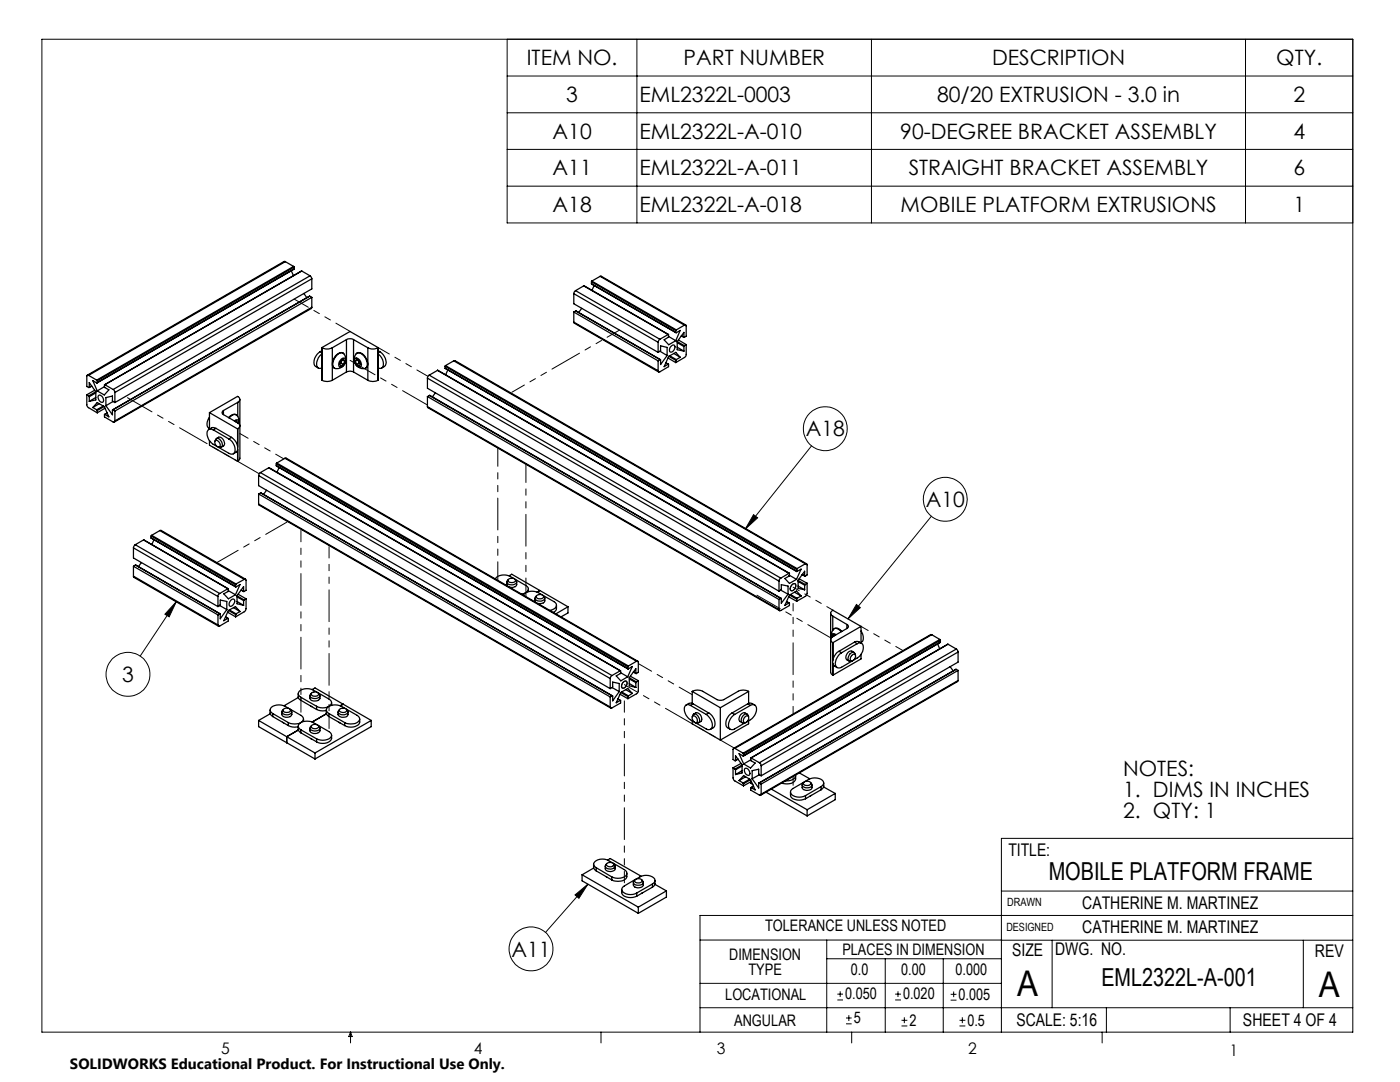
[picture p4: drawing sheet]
<svg xmlns="http://www.w3.org/2000/svg" width="279mm" height="216mm" viewBox="0 0 279 216" stroke-linecap="round" stroke-linejoin="round" font-family="sans-serif">
<g fill="none" stroke="#000" stroke-width=".2">
<path d="M8.4 7.8h261.6v198.2h-261.6zM101.2 7.8v36.7h168.8M101.2 15.2h168.8M127.1 7.8v36.7M173.9 7.8v36.7M248.6 7.8v36.7M101.2 22.5h168.8M101.2 29.8h168.8M101.2 37.1h168.8M162 89l-13.3 16.6M150.4 102.7l.8 .6-2.5 2.3zM185.9 103l-16.7 20.5"/>
<path d="M35.2 120.1l-1.4 3-.9-.5zM35.2 120.1l-7.2 10.8M170.9 120.6l.8 .6-2.5 2.3zM114.8 178.6l2.5-2.2-1.8 2.8zM117.3 176.4l-8.4 9.7M199.8 177.8h70.2M270 167.3h-70.2v38.7M139.7 187.6h60.2M139.7 196.2h60.1M165 187.6v18.4M165 191.3h34.8M167.1 199.5h1.1"/>
<path d="M167.1 198.4h1.1M167.7 197.8v1.1M176.7 191.3v14.7M178.6 199.5h1.2M178.6 198.4h1.2M179.2 197.8v1.1M188.2 191.3v14.7M189.7 199.6h1.2M189.7 198.4h1.2M190.3 197.8v1.2M199.8 187.6h70.2M210 187.6v13.5"/>
<path d="M260.1 187.6v13.5M270 182.7h-130.3v23.3M70 206v2.1M70 206l.3 .8h-.7zM119.9 206v2.1M139.7 201.1h130.3M168.8 204.3h1.2M168.8 203.1h1.2M169.4 202.6v1.1M170 206v2.1M179.9 204.7h1.2M179.9 203.6h1.2"/>
<path d="M180.5 203v1.2M191.5 204.7h1.2M191.5 203.6h1.2M192.1 203v1.2M220 206v2.1M220.8 201.1v4.9M245.5 201.1v4.9"/>
<circle cx="164.7" cy="85.5" r="4.4"/>
<circle cx="188.6" cy="99.6" r="4.4"/>
<circle cx="25.5" cy="134.5" r="4.4"/>
<circle cx="106" cy="189.3" r="4.4"/>
</g>
<path d="M170.9 120.6l.8 .6-2.5 2.3zM150.4 102.7l.8 .6-2.5 2.3zM114.8 178.6l2.5-2.2-1.8 2.8zM35.2 120.1l-1.4 3-.9-.5z" fill="#000"/>
<g fill="none" stroke="#000" stroke-width=".25">
<path d="M56.9 52.2h-.2l-39.3 22.7M56.9 52.2l1.7 1M56.9 52.2l-39.2 22.7M58.1 54l.5 1M58.6 53.2l.1 .1M58.6 53.2l-39.3 22.6M58.7 53.7h.1M58.7 53.7l-39.3 22.7M58.7 53.3l-39.3 22.7M58.7 53.3v.4M60.2 54.1l-39.3 22.7M60.2 54.1l1.7 .9"/>
<path d="M60.6 58.6l.6 .8M61.8 59.1l-39.3 22.7M61.8 59.1l.4 .2M61.9 55l.3 .6M61.9 55l-39.3 22.7M62.2 55.6l-39.3 22.7M62.2 55.6v2l-39.3 22.7M62.2 59.3v2M62.2 59.3l-39.3 22.7M114.5 58.6l16.8 9.7M114.5 58.6v2l16.8 9.7M114.9 58l-.4 .6"/>
<path d="M114.9 58l16.8 9.7M116.5 57l16.9 9.7M116.5 57l-1.6 1M118 56.6l.1 .1M118 56.6l16.9 9.8M118 56.2l16.9 9.8M118 56.2v.4M118.1 56.1l-.1 .1M118.1 56.1l16.9 9.7M118.6 57l-.5 .9M119.8 55.1h.2l16.8 9.7M119.8 55.1l16.8 9.8"/>
<path d="M119.8 55.1l-1.7 1M17.3 78.8v2.1l.2 .3 1.9 1.2M17.3 78.8l.4 .2M17.7 74.9l-.2-.1-.2 .2v2.1l.5 .2M17.7 74.9l1.6 .9M17.7 79l.1 .2M17.8 77.3v-1l1.3 1.9M17.8 79.2v.9M18.3 77l-.5 .3M18.9 77.9l-1.6 .9M19.1 78.2v1.6l-1.3 .3M19.1 79.3l-1.3 .8"/>
<path d="M19.1 78.4l-1.3 .8M19.1 78.2l-1.4 .8M19.3 75.8l.1 .2M19.4 76v.4h-.1l-.8-.4 .9 2M19.6 79l.1-.1a.92 .92 0 0 1 .8 1.4 .94 .94 0 0 1-.9-1.3zM20.8 77.2l-1.4 .8M20.9 76.8v.5l.8 .5-.9 1-1.4-.8M20.9 76.8l1.7 .9M22.6 77.7l.3 .6M22.9 78.3v2M47.9 79.7v11.7l-.5 .6M62.2 61.3l-.1 .3-39.3 22.6"/>
<path d="M62.2 61.3l-39.3 22.7M63.9 70.2a2.37 2.37 0 0 0-1.1 2.8l.7 .4M63.9 70.2l.3 .2M64.2 70.6a2.43 2.43 0 0 0-.8 2.7 .71 .71 0 0 0 .8 .1M64.2 69.4a2.04 2.04 0 0 0 2.1 0M64.2 70l-.3 .2M64.2 69.4l5.7-3.3 5.6 3.3M64.2 69.4l.1 6.5M64.2 75.8l.1 .1M64.3 75.9a2.24 2.24 0 0 0 2 0M66.3 69.4v6.5M67.3 70.8a.85 .85 0 0 1 .9-.4 .85 .85 0 0 1 .7 .7 1.71 1.71 0 0 1-.4 1.9 1.71 1.71 0 0 1-1.9 .3 2.24 2.24 0 0 1 .7-2.5z"/>
<path d="M68.1 72.4l-.3 .2M68.1 72.4l.4 .3M68.2 71.6l.4-.2 .2 .1a1.26 1.26 0 0 1-.9 1.8 .96 .96 0 0 1 .3-1.7zM68.3 71.9l-.2 .5M68.3 71.8l.5 .3M68.5 70.5a1.65 1.65 0 0 0-2 1.3l-.1 .4a1 1 0 0 0 .4 1.3M68.8 72.1l-.3-.4-.5 .3-.2 .6 .2 .4 .5-.3M68.8 72.1l-.3 .6M69.1 67.8a1.5 1.5 0 0 1 1.5 0M69.1 74.2a1.5 1.5 0 0 1 1.5 0M69.1 67.8l-2.8 1.6M69.1 67.8v6.4"/>
<path d="M69.1 74.2l-2.8 1.7M70.6 67.8l2.8 1.6M70.6 74.2l2.8 1.7M70.6 67.8v6.4M70.9 71.5a1.13 1.13 0 0 1 1.1 1.7 .96 .96 0 0 1-1.2-1v-.5zM70.9 72.1l.3-.4 .5 .3 .2 .6-.2 .4-.5-.3M70.9 72.1l.3 .6M71 70.7a.83 .83 0 0 1 1.4 .1 1.92 1.92 0 0 1 .6 2.7 1.83 1.83 0 0 1-2-.8 1.83 1.83 0 0 1 0-2zM71.2 70.5a1.3 1.3 0 0 1 1.8 .9l.2 .4a1.23 1.23 0 0 1-.2 1.7M71.4 71.8l-.5 .3M71.4 71.9l.3 .5M71.7 72.4l.2 .2"/>
<path d="M71.7 72.4l-.5 .3M73.4 75.9a2.17 2.17 0 0 0 2 0M73.4 69.4v6.5M75.5 70.6a2.38 2.38 0 0 1 .9 2.7 .78 .78 0 0 1-.9 .1M75.5 69.4a1.99 1.99 0 0 1-2.1 0M75.5 70l.3 .2M75.5 69.4l-.1 6.5M75.5 75.8l-.1 .1M75.8 70.2a2.37 2.37 0 0 1 1.1 2.8l-.7 .4M75.8 70.2l-.3 .2M85.3 75.5l70.2 40.5M85.3 75.5v2l70.2 40.5"/>
<path d="M85.3 79.1v2M85.3 79.1l70.2 40.5M85.7 74.9l-.4 .6M85.7 74.9l70.1 40.5M85.7 78.9l70.2 40.5M85.7 78.9l-.4 .2M86.9 78.4l-.6 .8M87.3 73.9l70.2 40.5M87.3 73.9l-1.6 1M87.3 73.9l70.1 40.5M88.8 73.5l70.2 40.6M88.8 73.1l70.2 40.5"/>
<path d="M88.8 73.5l70.2 40.5M88.8 73.1v.4M88.9 73l-.1 .1M88.9 73l70.2 40.5M89.4 73.8l-.5 1M90.6 72h.2l70.2 40.5M90.6 72l-1.7 1M90.6 72l70.1 40.5M114.5 64.3l.1 .2 16.8 9.7M114.5 62.3v2M114.5 62.3l16.8 9.7M114.5 64.3l16.8 9.7"/>
<path d="M114.9 62.1h.1M114.9 62.1l16.9 9.7M114.9 62.1l-.4 .2M116.1 61.5l-.6 .8M131.3 68.3v2M131.3 72v2M131.7 67.7l-.4 .6M131.7 70.1l.1-1.1 1.3 .3v1.6M131.7 70.1l-.4 .2M131.7 70.1l1.4 .8M132.9 72.4l.5 .3M133.1 70.9l-1.3 1.8v-.9l-.5 .2"/>
<path d="M133.3 71.4l1.6 1M133.4 72.7v.5l-1.7 1a.21 .21 0 0 1-.3 0 .21 .21 0 0 1-.1-.2M133.4 66.7v.5M133.4 66.7l-1.7 1M133.4 67.2l-.9 .6 1 1 1.4-.8M133.4 67.1l1.5 .9M133.5 71.1l1.4-.8 .8 1M133.5 71.1l-1 2.1 .9-.5M133.5 71.1l1.4 .8M133.6 71l1.4 .8M133.9 69.1l.6-.2a.92 .92 0 0 1-.8 1.3l-.1-.6zM134.4 70.5l1.3 .8"/>
<path d="M134.9 66l.1 .4 .7-.5-.8 2.1M134.9 71.9v.5M135 71.8l-.1 .1M135 65.8l-.1 .2M135.1 68.2v1.6l1.4 .3M135.1 69.3l1.4 .8M135.1 68.2l1.5 .8M135.1 68.4l1.4 .7M135.4 67.8l1.5 1M135.7 71.3l-.7 .5M136 67l.5 .3M136.5 67.3v-1l-1.4 1.9"/>
<path d="M136.5 69.1v1M136.6 69l-.1 .1M136.6 64.9a.21 .21 0 0 1 .3-.1 .21 .21 0 0 1 0 .3v2l-.4 .2M136.6 64.9l-1.6 .9M136.9 68.8v2.2l-.2 .3-1.8 1.1M136.9 68.8l-.3 .2M18.5 81.3l.8 .5M19.3 81.8l.1 .1M19.4 81.9v.5M19.8 80.5l-1.3 .8M20.6 81l-1.3 .8M20.8 81.1l.9 2.1-.8-.5"/>
<path d="M20.8 81.1l-1.4-.8-.9 1M20.8 81.1l-1.4 .8M20.9 82.7l-.1 .5 1.8 1 .3-.2M21 81.5l-1.6 .9M21.1 81l1.3 1.8v-1h.1M21.4 82.4l-.5 .3M22.5 80.1l-.1-1.1-1.3 .3v1.7M22.5 80.1l.4 .2M22.5 81.8l.4 .2M22.5 80.1l-1.4 .9M22.9 82v2M41.8 83.3a1.5 1.5 0 0 0 0 2.2"/>
<path d="M41.8 82.3l5.6 3.3M41.8 87.9v.9l5.6 3.2M41.8 82.3v3.3M42.5 85.8a.84 .84 0 0 0-1 0 .84 .84 0 0 0-.2 1.1 3.2 3.2 0 0 0 2 2.2M42.5 85.8l3.2 1.8M42.9 88l.2-.5a1.16 1.16 0 0 1 1.1 1.7h-.6M43 87.9a.78 .78 0 0 1 .8 .4 .78 .78 0 0 1-.1 .9l-.6-.4a.77 .77 0 0 1-.1-.9zM43.1 85.5a1.11 1.11 0 0 0-1.4 .2M43.1 85.5l-.6 .3M43.1 85.5l3.1 1.8M43.2 87.5a1.03 1.03 0 0 1 1.3 0 1.03 1.03 0 0 1 .3 1.3l-.6 .4M44.6 81.9a.43 .43 0 0 0-.3 .4 .43 .43 0 0 0 .3 .4"/>
<path d="M44.6 82.7l2.8 1.7M44.6 81.9v.8M45.7 87.6a2.34 2.34 0 0 1 1.1 2.7 .75 .75 0 0 1-1.1 .2l-2.2-1.3M45.7 83.4a1.05 1.05 0 0 1 1.7-.4l.3 .8-.1 .7M46.2 87.3a2.37 2.37 0 0 1 1.1 2.8l-.7 .5M46.2 87.3l-.5 .3M46.8 84v-.1a.48 .48 0 0 1 .7-.1 .48 .48 0 0 1 .1 .7M47 84.1l.2-.1 .2 .4M47 84.1l.4 .3M47.2 82.8a1.18 1.18 0 0 0-1.6 .5M47.4 85.6v3.4M47.4 89.8v2.2"/>
<path d="M47.4 92h.1M47.4 84.4h.1M47.4 80.3a.63 .63 0 0 0 .5-.6 .63 .63 0 0 0-.5-.6l-5.6 3.2M47.4 84.4a.61 .61 0 0 1 .5 .6 .61 .61 0 0 1-.5 .5M47.4 80.3l-2.8 1.6M47.4 85.5v.1M47.4 80.3v2.8M47.4 85.5v3.7M47.4 89.6v2.4M51.6 94.9v2l70.2 40.5M51.6 98.6v2M51.6 94.9l70.2 40.5"/>
<path d="M51.6 98.6l70.2 40.5M52 94.3l-.4 .6M52 94.3l70.1 40.5M52 98.4l70.2 40.5M52 98.4l-.4 .2M53.2 97.8l-.6 .8M53.6 93.3l70.2 40.5M53.6 93.3l-1.6 1M55.1 92.9l70.2 40.6M55.1 92.6l70.2 40.5M55.1 92.9l70.2 40.5M55.1 92.6v.3"/>
<path d="M55.2 92.4l-.1 .2M55.2 92.4l70.2 40.5M55.7 93.3l-.4 .9M56.9 91.4h.3l70.1 40.5M56.9 91.4l70.1 40.5M56.9 91.4l-1.7 1M85.3 81.1l.1 .3 70.2 40.4M85.3 81.1l70.2 40.5M26.6 115l.1 .2 16.9 9.7M26.6 109.3l16.9 9.7M26.6 109.3v2l16.9 9.7M26.6 113v2"/>
<path d="M26.6 115l16.9 9.7M26.6 113l16.9 9.7M27 108.7l-.4 .6M27 108.7l16.9 9.7M27 112.7l17 9.8M27 112.7l-.4 .3M27 112.7l16.9 9.8M28.2 112.3l-.6 .8M28.6 107.7h.1M28.6 107.7l16.9 9.8M28.6 107.7l-1.6 1M30.2 107.4h.1"/>
<path d="M30.2 107l16.8 9.7M30.2 107.4l16.8 9.7M30.2 107v.4M30.3 106.8l-.1 .2M30.3 106.8l16.8 9.7M30.7 107.7l-.4 1M31.9 105.9l.2-.1 16.9 9.8M31.9 105.9l16.9 9.7M31.9 105.9l-1.6 .9M43.5 119v2M43.9 118.4l-.3 .3-.1 .3M43.9 118.4l1.6-.9v.5l-.8 .5 .9 1 1.4-.8"/>
<path d="M45.6 117.9l1.4 .8M46.1 119.8l.6-.2a.95 .95 0 0 1-.8 1.4 .82 .82 0 0 1 .2-1.2zM47 117.1l.9-.5-.9 2.1M47 116.7v.4M47.1 116.5l-.1 .2M47.3 118.9l1.4 .8M47.3 119.1l1.3 .7M47.5 118.6l1.6 .9M48.1 117.8l.5 .2M48.2 117.7l.4 .3M48.6 118v-.9l-1.3 1.8v1.6l1.3 .3M48.6 119.8v1"/>
<path d="M48.7 119.7l-.1 .1M48.8 115.6l.1-.1 .2 .3v2l-.5 .2M48.8 115.6l-1.7 .9M49.1 119.5l-.1 2.3-2 1.3M49.1 119.5l-.4 .2M51.6 100.6l.1 .2 70.2 40.5M51.6 100.6l70.2 40.5M101.1 116.1l.1 .8M101.4 115.6a.54 .54 0 0 0-.2 .7 .54 .54 0 0 0 .5 .4h.7a.64 .64 0 0 0 .6-.8l-.2-.3M101.5 115.6l.5-.2a.74 .74 0 0 1 .9 .5 .88 .88 0 0 1-1.5-.2zM101.6 114.9l.5-.3 11.2 6.5M102.6 115.4a2.59 2.59 0 0 0-3.8 .1"/>
<path d="M102.8 115.6l2.2 1.2a.83 .83 0 0 1 .4 1 .83 .83 0 0 1-.8 .6l-.5 .1M103.1 116.1a.94 .94 0 0 1-.3 1 .94 .94 0 0 1-1.1 .1M105.4 117.5v.5M106.8 119.4l.1 .7M107.1 118.9l-.3 .3a1.04 1.04 0 0 0 .8 .8 1.04 1.04 0 0 0 1.1-.5v-.4l-.3-.2M107.1 118.9l.5-.3a.56 .56 0 0 1 .6 .1 .56 .56 0 0 1 .2 .6l-.4 .2a.71 .71 0 0 1-1-.5zM107.7 117.8l-.5 .3M108.2 118.7a2.59 2.59 0 0 0-3.7 0M108.4 118.8l2.2 1.3a.85 .85 0 0 1 .4 .9 .85 .85 0 0 1-.8 .7l-.5 .1M108.7 119.4v.5a.97 .97 0 0 1-1.4 .5M155.5 118l.4-.3v-1l1.4 .2v1.7M155.5 116v2"/>
<path d="M155.5 119.6v2M155.8 115.4l-.3 .3v.3M155.8 117.8l1.5 .8M155.9 119.4l-.4 .2M157.3 118.6l-1.4 1.8v-1M157.4 119.1l1.6 .9M157.4 114.4h.2l-.1 .5-.9 .5 1 1 1.4-.8M157.4 114.4l-1.6 1M157.6 118.7l-1 2.1 .8-.5M157.6 118.7l1.4-.8 .9 1M157.6 114.8l1.4 .8M157.6 118.7l1.4 .9"/>
<path d="M157.8 118.6l1.3 .8M158 116.7l.5-.2h.2a.92 .92 0 0 1-.8 1.4 .77 .77 0 0 1 .1-1.2zM158.6 118.2l1.3 .7M159 114l.9-.4-.9 2M159 113.6v.4M159 119.6v.4M159.1 113.5l-.1 .1M159.1 119.4l-.1 .2M159.3 115.8v1.6l1.3 .3M159.3 115.8l1.4 .8M159.3 116.9l1.3 .8M159.3 116l1.3 .8"/>
<path d="M159.5 115.5l1.6 .9M159.9 118.9l-.8 .5M160.1 114.7l.5 .3M160.1 114.6l.5 .3M160.6 114.9v-.9l-1.3 1.8M160.6 116.8v.9M160.7 116.6l-.1 .2M160.7 112.5l.4 .1v2.1l-.4 .3-.1-.1M160.7 112.5l-1.6 1M161.1 116.4l-.1 2.3-2 1.3M161.1 116.4l-.4 .2M43.5 121l.5-.2v-1.1l1.3 .3v1.6"/>
<path d="M43.5 122.7v2M43.9 120.8l1.4 .8M43.9 122.5l-.4 .2M45 123.1l.5 .3M45.3 121.6l-1.3 1.9-.1-1M45.4 122.2l1.6 .9M45.5 123.4l.1 .5-1.8 1.1-.2-.1-.1-.2M45.6 121.8l-.9 2.1 .8-.5M45.6 121.8l1.4-.8 .9 1M45.6 121.8l1.4 .8M45.8 121.7l1.3 .8M46.6 121.2l1.3 .8"/>
<path d="M47 122.6v.5M47.1 122.5l-.1 .1M47.3 120l1.3 .8M47.9 122l-.8 .5M59.5 138.4a1.04 1.04 0 0 0 .5 1.3M59.5 139.2l-2.8 1.6M60 139.1v.6M60 139.1l3.2 1.8M60 139.7l3.2 1.9M61.8 138.8v.5a1.17 1.17 0 0 0 2.1 0v-.5M62.2 138.3l-.3 .4a.87 .87 0 0 0 1.2 .7 .6 .6 0 0 0 .6-.8l-.2-.3M62.2 138.3l.5-.2a.76 .76 0 0 1 .9 .4 .87 .87 0 0 1-1.5-.1z"/>
<path d="M62.3 137.6l.6-.3 11.2 6.5M63.3 138.1a2.68 2.68 0 0 0-3.7 0 .77 .77 0 0 0 .4 1M63.5 138.3l2.2 1.2a.76 .76 0 0 1 .5 .7 .76 .76 0 0 1-.5 .7 2.56 2.56 0 0 1-2.5 0M111.1 120.8a1.07 1.07 0 0 1-.7 1.4M113.3 121.1l-2.4 1.4M113.3 121.1v1.2l-1.3 .8M121.8 135.4v2M121.8 139.1v2M122.1 134.8l-.3 .6M122.2 137.2l.1-1.1 1.3 .3v1.6M122.2 137.2l-.4 .2M122.2 138.9l-.4 .2"/>
<path d="M122.2 137.2l1.4 .8M123.3 139.5l.5 .3M123.6 138l-1.3 1.8v-.9h-.1M123.8 138.5l1.5 .9M123.8 133.8v.6l-.8 .5 .9 1 1.4-.9M123.8 139.8l.1 .5-1.9 1-.2-.2M123.8 133.8l-1.7 1M123.9 134.2l1.4 .8M123.9 138.2l1.4-.8 .9 1M123.9 138.2l-.9 2 .8-.4M123.9 138.2l1.4 .8M124.1 138.1l1.3 .8"/>
<path d="M124.4 136.1l.6-.2a.92 .92 0 0 1-.8 1.4l-.1-.6zM124.9 137.6l1.3 .8M125.3 133.4l.9-.4-.9 2M125.3 133.1v.3M125.3 139v.4M125.4 132.9l-.1 .2M125.4 138.9l-.1 .1M125.6 136.4l1.3 .8M125.6 135.5l1.3 .7M125.6 135.3l1.4 .8M125.8 134.9l1.6 .9M126.2 138.4l-.8 .5"/>
<path d="M126.4 134.1l.5 .3M126.4 134.1l.5 .2M126.9 134.3v-.9l-1.3 1.8v1.6l1.3 .4M126.9 136.2v1M127 136.1l-.1 .1M127 131.9h.2l.2 .2v2.1l-.4 .2-.1-.1M127 131.9l-1.6 1M127.4 135.8v2.1l-.2 .4-1.9 1.1M127.4 135.8l-.4 .3M138.1 138a2.3 2.3 0 0 1 2.1-.1l2.9 1.7 .5 .1h.7l3-1.8a2.18 2.18 0 0 1 2.1 .1M138.1 138l5.7 3.2M138.1 138v2.4"/>
<path d="M149.4 138l-5.6 3.2M149.4 138v2.4M157 120l.5 .3M157 120.1l.4 .2M157.4 120.3h.2v.5l-1.9 1.1-.2-.3M165.8 122.4v11.7l.1 .3 .3 .3M166.2 127v.1M166.2 122.9a.6 .6 0 0 1-.4-.6 .6 .6 0 0 1 .4-.5l5.6 3.2M166.2 128.2h.1M166.2 134.7h.1M166.2 122.9l2.8 1.7M166.2 122.9v2.9"/>
<path d="M166.2 128.2v3.7M166.2 132.3v2.4M166.2 128.2v3.5M166.2 132.5v2.2M166.4 126.7l.2 .1-.4 .2zM166.4 125.4h.1a1.12 1.12 0 0 1 1.5 .6M167.4 130a2.31 2.31 0 0 0-1.1 2.7l.8 .5M167.4 130l.6 .2M167.9 126l-.3-.2a.84 .84 0 0 0-1.4 0l-.3 .7 .1 .7a.49 .49 0 0 1 .1-.7 .49 .49 0 0 1 .7 .1h.1M168 130.2a2.37 2.37 0 0 0-1.1 2.8 .84 .84 0 0 0 1.1 .1l2.1-1.2M169 125.4l-2.8 1.6a.64 .64 0 0 0-.4 .6 .64 .64 0 0 0 .4 .6M169 124.6a.42 .42 0 0 1 .3 .4 .42 .42 0 0 1-.3 .4"/>
<path d="M169 124.6v.8M170 130.8a.45 .45 0 0 1 .7-.2 .83 .83 0 0 1-.1 .9 .83 .83 0 0 1-.8 .3 .84 .84 0 0 1 .2-1zM170.4 130.2a1.03 1.03 0 0 0-1.1-.1 1.03 1.03 0 0 0-.5 1.1l.2 .4 .4 .3M170.5 128.1a1.14 1.14 0 0 1 1.4 .3M170.5 128.1l.6 .3M170.5 128.1l-3.1 1.9M170.7 130.7l-.2-.5a1.11 1.11 0 0 0-1.1 1.7h.6M171.1 128.4a.84 .84 0 0 1 1 .1 .84 .84 0 0 1 .2 1.1l-.4 .8a3 3 0 0 1-1.6 1.3M171.1 128.4l-3.1 1.8M171.8 125.9a1.61 1.61 0 0 1 0 2.3M171.8 125l-5.6 3.2M171.8 125v3.3"/>
<path d="M171.8 130.6v.9l-5.6 3.2M185.9 126.6h-.2l-39.3 22.7M185.9 126.6l-39.3 22.7M185.9 126.6l1.7 1M187.1 128.5l.4 1M187.6 127.6l.1 .2M187.6 127.6l-39.3 22.7M187.7 128.1l-39.4 22.8M187.7 127.8l-39.3 22.7M187.7 127.8v.3M187.7 128.1l-39.3 22.7M189.2 128.6l-39.3 22.6"/>
<path d="M189.2 128.6l1.7 .9M189.6 133l.6 .8M190.7 133.6h.1M190.8 133.6l-39.4 22.6M190.8 133.6l.4 .2M190.9 129.5l.3 .6M190.9 129.5l-39.3 22.7M191.2 135.8l-.1 .2-39.3 22.7M191.2 130.1l-39.3 22.7M191.2 130.1v2l-39.3 22.7M191.2 133.8v2M191.2 133.8l-39.3 22.7"/>
<path d="M191.2 135.8l-39.3 22.7M51.6 143.8v1.2l11.3 6.4M51.6 143.8l5.6 3.2M53.9 141.7a1.09 1.09 0 0 0 .5 1.3M53.9 142.4l-2.3 1.4M54.4 142.4l3.1 1.8M54.4 142.4v.6M54.4 143l3.1 1.8M56.2 142.1a1.04 1.04 0 0 0 .6 1 1.04 1.04 0 0 0 1.1-.1 .84 .84 0 0 0 .3-.9M56.4 144.1l.2 .2M56.5 141.6l.7-.3a.67 .67 0 0 1 .8 .4 .89 .89 0 0 1-1.5 0zM56.6 141.6l-.3 .3a.97 .97 0 0 0 1.5 .6l.4-.3-.3-.6"/>
<path d="M57.2 147l5.7 3.2M57.2 147v1.2M57.5 144.8l.8 .3 1.2-.1M57.5 144.2v.6M57.6 141.4a2.68 2.68 0 0 0-3.6 0 .77 .77 0 0 0 .4 1M57.9 141.5l2.1 1.2a.76 .76 0 0 1 .6 .8 .76 .76 0 0 1-.6 .7l-1.2 .3-1.3-.3M59.5 144.9a1.11 1.11 0 0 0 .5 1.3M59.5 145.7l-2.3 1.3M60 145.6l3.2 1.8M60 145.6v.6M60 146.2l3.2 1.8M60.6 143.5v.5"/>
<path d="M61.8 145.3a1.02 1.02 0 0 0 .6 1 1.02 1.02 0 0 0 1.1-.1l.4-.4v-.5M62 147.4l.2 .1M62 140.9l.2 .1M62.2 144.8l-.3 .4a.97 .97 0 0 0 1.5 .6l.3-.2 .2-.4-.4-.4M62.3 144.7l.6-.2a.57 .57 0 0 1 .7 .6l-.7 .3a.7 .7 0 0 1-.8-.4zM62.9 150.2v1.2M63.2 141.6l.8 .2 1.1-.1M63.2 140.9v.7M63.2 147.4v.6M63.3 144.6a2.68 2.68 0 0 0-3.7 0 .77 .77 0 0 0 .4 1M63.5 144.7l2.2 1.3a.82 .82 0 0 1 .5 .9 .82 .82 0 0 1-.9 .7l-.9 .1-1.2-.3M65.1 141.7a1.09 1.09 0 0 0 .6 1.3"/>
<path d="M65.2 142.4l-2.9 1.7M65.7 142.4l3.1 1.8M65.7 142.4v.6M65.7 143l3.1 1.8M66.2 146.7a1.6 1.6 0 0 1-2.2 1.6l-.8-.3M66.2 140.2v.5M67.5 142.1v.5a1.17 1.17 0 0 0 2 0v-.5M67.6 144.1l.2 .2M67.8 141.6l-.3 .3a.97 .97 0 0 0 1.5 .6l.4-.3 .1-.2-.4-.4M67.8 141.5l.7-.2a.56 .56 0 0 1 .7 .5 .87 .87 0 0 1-1.5-.1zM68.5 140.5l-.6 .3M68.8 144.2v.6"/>
<path d="M68.9 141.4a2.68 2.68 0 0 0-3.7 0 .77 .77 0 0 0 .5 1M69.1 141.5l2.2 1.2a.76 .76 0 0 1 .5 .8 .76 .76 0 0 1-.5 .7l-1.3 .3-1.2-.3M71.8 143.5a1.27 1.27 0 0 1-1.3 1.6 2.51 2.51 0 0 1-1.7-.3M74.1 143.8l-11.2 6.4M74.1 143.8v1.2l-11.2 6.4M137.8 140.8a.84 .84 0 0 0-1.1 0 .84 .84 0 0 0-.1 1.1l.3 .8a3.3 3.3 0 0 0 1.6 1.4M137.8 140.8l3.1 1.8M138.1 143l.3-.5a1.11 1.11 0 0 1 1.1 1.7h-.6M138.1 143.8v.6l5.7 3.3M138.2 142.9a.8 .8 0 0 1 .9 .4 .8 .8 0 0 1-.2 .9 .98 .98 0 0 1-.7-1.3zM138.3 140.4a1.14 1.14 0 0 0-1.4 .3M138.3 140.4l-.5 .4"/>
<path d="M138.3 140.4l3.2 1.9M138.4 142.5a1.05 1.05 0 0 1 1.3 0 1.05 1.05 0 0 1 .3 1.3l-.6 .4M140.9 142.6a2.41 2.41 0 0 1 1.1 2.7 .8 .8 0 0 1-1.1 .2l-2.2-1.3M141.5 142.3a2.31 2.31 0 0 1 1.1 2.7l-.8 .5M141.5 142.3l-.6 .3M143.8 141.2v6.5M146.1 142.3a2.31 2.31 0 0 0-1.1 2.7l.7 .5M146.1 142.3l.5 .3M146.3 153.2v2.1l.1 .3 2 1.2M146.3 153.2l.4 .3M146.6 142.6a2.41 2.41 0 0 0-1 2.7 .78 .78 0 0 0 1 .2l2.2-1.3M146.6 149.3h-.2l-.1 .2v2.1l.4 .2 .1-.1"/>
<path d="M146.6 149.3l1.7 1M146.7 153.5l.1 .1M146.8 151.7v-.9l1.3 1.8M146.8 153.6v1M147.2 151.4l-.4 .3M147.3 151.5l-.5 .3M147.5 155.8l.8 .4M147.9 152.3l-1.6 .9M148.1 152.6v1.6l-1.3 .4M148.1 153.8l-1.3 .8M148.1 152.9l-1.3 .7M148.1 152.6l-1.4 .9"/>
<path d="M148.3 156.2l.1 .2M148.3 150.3l.1 .2M148.4 150.8l-.9-.4 .9 2M148.4 150.5v.3M148.4 156.4v.4M148.7 153.3a.92 .92 0 0 1 .8 1.4 .92 .92 0 0 1-.8-1.4zM148.8 143l.4-.2a.79 .79 0 0 1 .1 .9 .79 .79 0 0 1-.8 .4 .8 .8 0 0 1 .3-1.1zM148.8 155l-1.3 .8M149.1 142.5a1.05 1.05 0 0 0-1.3 0 1.05 1.05 0 0 0-.3 1.3l.6 .4M149.2 140.4a1.14 1.14 0 0 1 1.4 .3M149.2 140.4l.6 .4M149.2 140.4l-3.1 1.9"/>
<path d="M149.4 143l-.2-.5a1.13 1.13 0 0 0-1.1 1.7h.6M149.4 143.8v.6l-5.6 3.3M149.6 155.5l-1.3 .7M149.8 140.8a.84 .84 0 0 1 1 0 .84 .84 0 0 1 .2 1.1l-.4 .8a3.3 3.3 0 0 1-1.6 1.4M149.8 140.8l-3.2 1.8M149.8 155.6l.9 2-.8-.4M149.8 155.6l-1.4-.8-.9 1M149.8 155.6l-1.4 .8M149.8 151.6l-1.4 .8M149.9 156v.3l.3 .2M149.9 157.2l-.1 .5 1.9 1 .2-.2M149.9 151.2v.6l.8 .5-.9 .9-1.4-.8"/>
<path d="M149.9 151.2l1.7 1M150 155.9l-1.6 .9M150.1 155.4l1.3 1.8v-.9M150.4 156.8l-.5 .4M151.4 156.3l.5 .2M151.6 152.2l.3 .6M151.6 154.6l-1.5 .8M151.9 154.8l-.5-.4v-.9l-1.3 .3v1.6M151.9 152.8v2M151.9 156.5v2M152.9 158.1l8.2 4.7M153.9 157.4l7.2 4.2"/>
<path d="M157.8 158a1.23 1.23 0 0 0 1.3 1.6h.8l.9-.2M158.8 154.7a1.12 1.12 0 0 1-1.3 1.1h-.7M158.8 154.8a1.39 1.39 0 0 1-1.8 1.6l-1-.2M159.5 154.2l2.1 1.2M160.1 156.6a.98 .98 0 0 0 .4 1.1 .98 .98 0 0 0 1.1-.1l.4-.3 .1-.7M160.4 156.1l-.3 .5a1.12 1.12 0 0 0 2 .1l-.4-.6M160.4 156.1l.5-.2a.71 .71 0 0 1 .9 .5 .89 .89 0 0 1-1.5-.2zM160.4 156.1l-2.1 1.2a.83 .83 0 0 0-.5 1 .83 .83 0 0 0 .8 .6l1.3 .1 .9-.3M160.7 155.9a2.68 2.68 0 0 1 3.6 .1 .77 .77 0 0 1-.4 1M160.8 158.7v.7M161.9 158.7l-.2 .1M163.9 157l-3.1 1.7"/>
<path d="M163.9 157v.6M163.9 157.6l-3.1 1.8M164.4 157l2.3 1.3M164.4 156.2a1.11 1.11 0 0 1-.5 1.4M166.7 158.3l-5.6 3.3M166.7 158.3v1.3l-5.6 3.2M116.2 174.6l11.2 6.4M116.2 174.6v1.2l11.2 6.4M118.5 172.4a1.11 1.11 0 0 0 .5 1.4M118.5 173.2l-2.3 1.4M119 173.1l3.1 1.9M119 173.1v.7"/>
<path d="M119 173.8l3.1 1.8M120.8 172.8a1.02 1.02 0 0 0 .5 1.1 1.02 1.02 0 0 0 1.2-.2l.3-.3v-.6M120.9 174.9l.2 .1M121.1 172.3l.7-.2a.54 .54 0 0 1 .7 .6l-.7 .3a.58 .58 0 0 1-.7-.7zM121.1 172.3l-.3 .5a1.13 1.13 0 0 0 2 .1l-.3-.6M121.2 171.6l.6-.3 6.2 3.5M122.1 175v.6M122.2 172.2a2.59 2.59 0 0 0-3.7 0 .72 .72 0 0 0 .5 .9M122.4 172.3l2.2 1.2a.83 .83 0 0 1 .5 1 .83 .83 0 0 1-.9 .6l-.9 .2-1.2-.3M124.1 177.5a1.27 1.27 0 0 0 1.3 1.6h.9l.8-.3M125.1 174.2v.7a1.5 1.5 0 0 1-1.8 1l-1.2-.3M126.4 176.1a.98 .98 0 0 0 .4 1 .98 .98 0 0 0 1.2 0l.3-.4 .1-.6"/>
<path d="M126.7 175.6l-.2 .3a.7 .7 0 0 0 .2 .7 .7 .7 0 0 0 .8 0 .61 .61 0 0 0 .8-.2 .61 .61 0 0 0-.2-.8M126.7 175.5l.5-.2a.74 .74 0 0 1 1 .5 .88 .88 0 0 1-1.6-.1zM126.8 175.5l-2.2 1.3a.73 .73 0 0 0-.5 .7 .73 .73 0 0 0 .5 .7 2.56 2.56 0 0 0 2.5 0M127 175.4a2.68 2.68 0 0 1 3.7 0 .77 .77 0 0 1-.5 1M127.1 178.2v.6M128.2 178.2l-.2 .1M130.2 176.4l-3.1 1.8M130.2 176.4v.6M130.2 177l-3.1 1.8M130.7 175.7a1.05 1.05 0 0 1-.5 1.3M130.7 176.5l2.3 1.3M133 177.8l-5.6 3.2"/>
<path d="M133 177.8v1.2l-5.6 3.2M161.1 161.6v1.2M127.4 181v1.2"/>
</g>
<path d="M157.7 117.5l.2-.6a.58 .58 0 0 1 .9-.3l-.1 .8a.58 .58 0 0 1-.9 .3l-.1-.2M124 136.9l.2-.5a.58 .58 0 0 1 .9-.3l-.1 .7a.58 .58 0 0 1-.9 .4l-.1-.3M158.3 154.9v1.8" fill="none" stroke="#000" stroke-width=".2" stroke-dasharray="6.3 1.3 1.3 1.3 1.3 1.3"/>
<path d="M124.6 136.6l21.9 12.6" fill="none" stroke="#000" stroke-width=".2" stroke-dasharray="6.3 1.3 1.3 1.3 1.3 1.3" stroke-dashoffset="3.2"/>
<path d="M158.3 117.2l7.9 4.6M158.3 120.4v22.1" fill="none" stroke="#000" stroke-width=".2" stroke-dasharray="6.3 1.3 1.3 1.3 1.3 1.3" stroke-dashoffset="4.9"/>
<path d="M171.9 125l8.3 4.8" fill="none" stroke="#000" stroke-width=".2" stroke-dasharray="6.3 1.3 1.3 1.3 1.3 1.3" stroke-dashoffset="4.7"/>
<path d="M85.4 75.1l-9.9-5.7" fill="none" stroke="#000" stroke-width=".2" stroke-dasharray="6.3 1.3 1.3 1.3 1.3 1.3" stroke-dashoffset="3.8"/>
<path d="M69.9 66.1l-11.2-6.4" fill="none" stroke="#000" stroke-width=".2" stroke-dasharray="6.3 1.3 1.3 1.3 1.3 1.3" stroke-dashoffset="3.1"/>
<path d="M51.7 94.5l-26.3-15.1" fill="none" stroke="#000" stroke-width=".2" stroke-dasharray="6.3 1.3 1.3 1.3 1.3 1.3" stroke-dashoffset=".7"/>
<path d="M151.1 118.8l14.8 8.5" fill="none" stroke="#000" stroke-width=".2" stroke-dasharray="6.3 1.3 1.3 1.3 1.3 1.3" stroke-dashoffset="1"/>
<path d="M127.4 132.4l10.8 6.2" fill="none" stroke="#000" stroke-width=".2" stroke-dasharray="6.3 1.3 1.3 1.3 1.3 1.3" stroke-dashoffset="3.3"/>
<path d="M85.3 80.8l-15.4-8.9" fill="none" stroke="#000" stroke-width=".2" stroke-dasharray="6.3 1.3 1.3 1.3 1.3 1.3" stroke-dashoffset=".6"/>
<path d="M56.7 91.6l-8.8-5.1" fill="none" stroke="#000" stroke-width=".2" stroke-dasharray="6.3 1.3 1.3 1.3 1.3 1.3" stroke-dashoffset="4.5"/>
<path d="M102.2 78.3l21.5-12.4" fill="none" stroke="#000" stroke-width=".2" stroke-dasharray="6.3 1.3 1.3 1.3 1.3 1.3" stroke-dashoffset="3.5"/>
<path d="M57.3 104.2l-14 8" fill="none" stroke="#000" stroke-width=".2" stroke-dasharray="6.3 1.3 1.3 1.3 1.3 1.3" stroke-dashoffset="1.5"/>
<path d="M99.3 89.4v26.4M105 92.6v26.4" fill="none" stroke="#000" stroke-width=".2" stroke-dasharray="6.3 1.3 1.3 1.3 1.3 1.3" stroke-dashoffset="2.7"/>
<path d="M60.1 105.8v36.3M65.7 109.1v36.3M124.6 139.9v36.2" fill="none" stroke="#000" stroke-width=".2" stroke-dasharray="6.3 1.3 1.3 1.3 1.3 1.3" stroke-dashoffset="4.1"/>
<g font-size="7.1">
<text x="203" y="198.7">A</text>
<text x="263.2" y="198.9">A</text>
</g>
<g font-size="4.9">
<text x="209.3" y="175.7">MOBILE PLATFORM FRAME</text>
<text x="219.8" y="196.7">EML2322L-A-001</text>
</g>
<g font-size="4.2">
<text x="105.1" y="13">ITEM NO.</text>
<text x="136.4" y="13">PART NUMBER</text>
<text x="198" y="13">DESCRIPTION</text>
<text x="254.7" y="13">QTY.</text>
<text x="113" y="20.3">3</text>
<text x="127.6" y="20.3">EML2322L-0003</text>
<text x="187" y="20.3">80/20 EXTRUSION - 3.0 in</text>
<text x="258.1" y="20.3">2</text>
<text x="110.3" y="27.7">A10</text>
<text x="127.6" y="27.7">EML2322L-A-010</text>
<text x="179.7" y="27.7">90-DEGREE BRACKET ASSEMBLY</text>
<text x="258.1" y="27.7">4</text>
<text x="110.3" y="35">A11</text>
<text x="127.6" y="35">EML2322L-A-011</text>
<text x="181.3" y="35">STRAIGHT BRACKET ASSEMBLY</text>
<text x="258.1" y="35">6</text>
<text x="110.3" y="42.3">A18</text>
<text x="127.6" y="42.3">EML2322L-A-018</text>
<text x="179.7" y="42.3">MOBILE PLATFORM EXTRUSIONS</text>
<text x="258.1" y="42.3">1</text>
<text x="160.8" y="87.1">A18</text>
<text x="184.8" y="101.2">A10</text>
<text x="24.4" y="136.1">3</text>
<text x="224.2" y="154.8">NOTES:</text>
<text x="224.2" y="158.9">1. DIMS IN INCHES</text>
<text x="224.2" y="163.1">2. QTY: 1</text>
<text x="102.1" y="190.9">A11</text>
</g>
<g font-size="3.5">
<text x="201.2" y="170.7">TITLE:</text>
<text x="216" y="181.4">CATHERINE M. MARTINEZ</text>
<text x="202" y="190.7">SIZE</text>
<text x="210.6" y="190.6">DWG. NO.</text>
<text x="216" y="186.2">CATHERINE M. MARTINEZ</text>
<text x="262.4" y="190.9">REV</text>
<text x="202.9" y="204.6">SCALE: 5:16</text>
<text x="248.1" y="204.6">SHEET 4 OF 4</text>
</g>
<g font-size="3.2">
<text x="152.7" y="185.7">TOLERANCE UNLESS NOTED</text>
<text x="145.5" y="191.5">DIMENSION</text>
<text x="168.1" y="190.5">PLACES IN DIMENSION</text>
<text x="149.4" y="194.6">TYPE</text>
<text x="169.8" y="194.6">0.0</text>
<text x="179.8" y="194.6">0.00</text>
<text x="190.7" y="194.6">0.000</text>
<text x="144.7" y="199.6">LOCATIONAL</text>
<text x="168.7" y="199.4">0.050</text>
<text x="180.2" y="199.4">0.020</text>
<text x="191.3" y="199.5">0.005</text>
<text x="146.5" y="204.6">ANGULAR</text>
<text x="170.4" y="204.2">5</text>
<text x="181.5" y="204.6">2</text>
<text x="193.1" y="204.6">0.5</text>
<text x="44.2" y="210.4">5</text>
<text x="94.6" y="210.3">4</text>
<text x="143.1" y="210.4">3</text>
<text x="193.2" y="210.3">2</text>
<text x="245.4" y="210.6">1</text>
</g>
<text font-size="3" x="14" y="213.3">SOLIDWORKS Educational Product. For Instructional Use Only.</text>
<g font-size="2.3">
<text x="200.8" y="185.7">DESIGNED</text>
<text x="201" y="180.9">DRAWN</text>
</g>
</svg>
